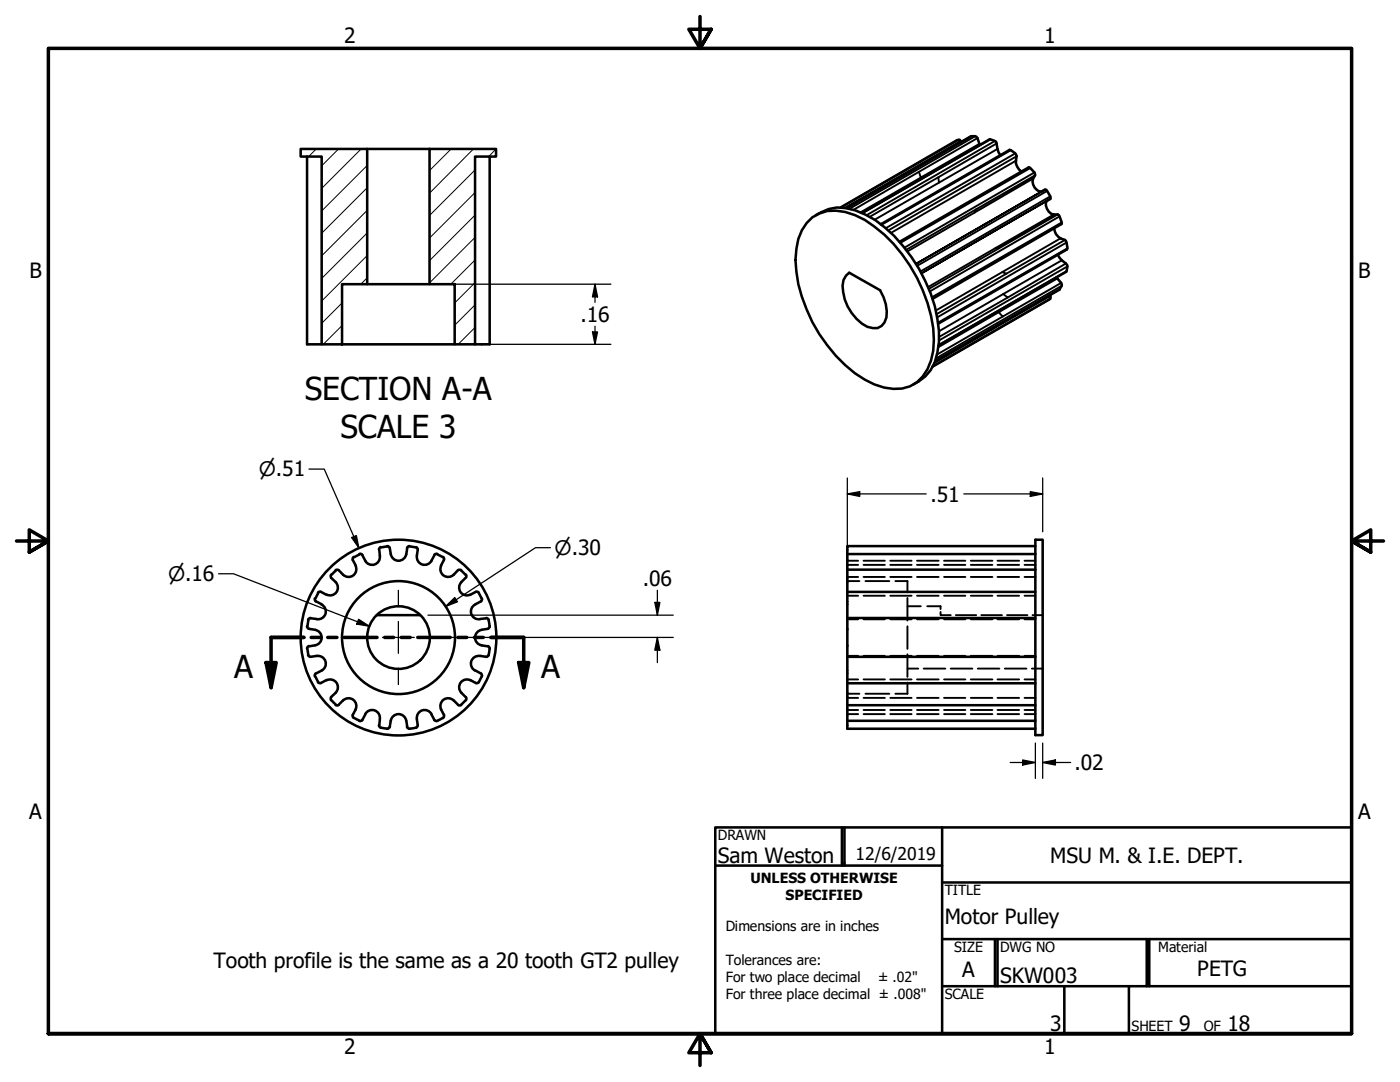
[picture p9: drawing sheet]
<svg xmlns="http://www.w3.org/2000/svg" width="279mm" height="216mm" viewBox="0 0 279 216" stroke-linecap="round" stroke-linejoin="round" font-family="sans-serif">
<!-- layer: Hatch (ANSI) -->
<g fill="none" stroke="#000" stroke-width=".2">
<path d="M63.1 29.7l-1.5 1.5M67.6 29.7l-3.4 3.4M72.1 29.7l-7.9 7.9M73.3 37.5l-9.1 9M73.3 33l-9.1 9.1M90 29.7l-4.3 4.3M94.5 29.7l-8.8 8.8M94.8 38.4l-9.1 9.1M94.8 33.9l-9.1 9.1M99 29.7l-1.5 1.5M73.3 55.4l-1.3 1.3M73.3 51l-9.1 9.1"/>
<path d="M73.3 46.5l-9.1 9.1M73.3 42l-9.1 9.1M94.8 56.4l-4.1 4.1M94.8 51.9l-4.8 4.8M94.8 47.4l-9.1 9.1M94.8 42.9l-9.1 9.1M68.3 65l-3.8 3.7M68.3 60.5l-4.1 4M94.8 65.3l-3.4 3.4M94.8 60.8l-4.1 4.1"/>
</g>
<!-- layer: Visible (ANSI) -->
<g fill="none" stroke="#000" stroke-width=".51">
<path d="M60 29.7h13.3v27h-5v12h-4.1v-37.5h-4.2zM61.3 31.2v37.5h2.9M73.3 29.7h12.4M85.7 29.7h13.3v1.5h-4.2v37.5h-4.1v-12h-5zM97.7 31.2v37.5h-2.9M191.8 28.3l-.3-.4-.6 .1-23.1 13.4M195.6 28.9l-.7-1.6-1.1-.1-24.8 14.3M199.6 31a5.8 5.8 0 0 1-.8-2.7l-1.3-.5-25.5 14.7M203.8 34.2a2.63 2.63 0 0 1-.9-3l-.3-.6-1.1-.7-25.7 14.9M73.3 56.7h12.4M161 44.5a7.3 7.3 0 0 1 7.7-2.2 17.4 17.4 0 0 1 7.8 4.5 31.1 31.1 0 0 1 9.9 21 10.7 10.7 0 0 1-3.4 8.5 7.5 7.5 0 0 1-6.5 1 21.5 21.5 0 0 1-11.4-8.4 30.7 30.7 0 0 1-6.4-17 11.4 11.4 0 0 1 2.3-7.4zM162.8 42.9a8.4 8.4 0 0 1 7.9-.9 23.5 23.5 0 0 1 11.2 9.2 28.5 28.5 0 0 1 5.5 17.1l-.3 2.1a8.1 8.1 0 0 1-4.8 6.3"/>
<path d="M168.8 55l.7-.6 6.1 3.5a8.3 8.3 0 0 1 1.3 5.4 2.54 2.54 0 0 1-3.8 1.9 9.1 9.1 0 0 1-4.8-9.3zM179.5 48.3l25.8-14.9 .3 .1 .8 .9 .2 .6a2.05 2.05 0 0 0 .9 3.2l1.3-.4 .8 1.4v.5a1.16 1.16 0 0 0-.7 1.9 1.75 1.75 0 0 0 2.2 1.2l.4 .4 .4 1.2-.1 .3-25.7 14.9M209.5 58.9l.2 .5-.1 .2-23.5 13.6M210.4 45.6a2.51 2.51 0 0 0 2.1 2.3 1.98 1.98 0 0 1 .4 1.9l-25.6 14.8M210.8 55.4a2.04 2.04 0 0 1 1.1 1.6l-.4 .8-24.9 14.3M211.1 50.8l.8 1.1 1.1 1-.2 1.3-25.5 14.8M68.3 68.7h22.4M62.8 119.4v.2l.3 .4M63.4 118.3l.4-.3 .3 .1 1.1 .6M63.5 118.3l-.6 1.2M66.1 114.6l-.1 .5a3.4 3.4 0 0 1 1.4 2.2 1.56 1.56 0 0 1-2.2 1.3M67 113.8l.4-.1 .2 .1 .9 .9"/>
<path d="M67 113.8l-.9 .9M70.6 111.1l-.2 .2v.5l.6 1M71 112.9a1.56 1.56 0 0 1-.5 1.9 1.56 1.56 0 0 1-2-.1M71.7 110.5l.5 .1 .1 .1M71.8 110.6l-1.1 .6M72.3 110.8l.6 1.1M75.7 109.7l.1 1.2M75.8 110.9a1.56 1.56 0 0 1-1.1 1.7 1.56 1.56 0 0 1-1.8-.7M76 109.2l-.2 .1-.2 .4M77.3 109h.2l.3 .3a2.28 2.28 0 0 0 1.3 2.5 1.56 1.56 0 0 0 2-1.2l.2-1.3M77.3 109l-1.3 .2M81.8 109h-.3l-.3 .4"/>
<path d="M81.8 109l1.2 .2M83 109.2l.3 .3-.1 1.4M83.2 110.9a1.56 1.56 0 0 0 1.1 1.7 1.56 1.56 0 0 0 1.8-.7M86.7 110.8l-.6 1.1M87.3 110.6l1.1 .6M87.3 110.5h-.2l-.4 .2M88.1 112.9a1.56 1.56 0 0 0 .4 1.9 1.56 1.56 0 0 0 2-.1M88.4 111.1l.2 .4v.3M88.6 111.8l-.6 1M91.4 113.8l-.8 .9M92 113.8l.9 .9M92.1 113.8l-.3-.1-.4 .1"/>
<path d="M92.1 116.2a1.56 1.56 0 0 0-.2 2 1.56 1.56 0 0 0 2 .4M92.9 115.3l-.8 .8M93 114.6l.1 .5-.1 .2M95.6 118.4l.5 1.1M95.6 118.3l-.2-.2h-.5l-1 .6M96.2 119.4l-.1 .5-.2 .1M169.1 110.6v33.2M169.1 110.6h37.5M169.1 113.7h37.5M169.1 118.1h37.5M206.6 107.7h1.5v39h-1.5zM206.6 109h-37.5v1.6"/>
<path d="M61.3 124.9v.3l.4 .3a2.29 2.29 0 0 1 2.4 1.3 1.56 1.56 0 0 1-1.2 2l-1.2 .2M61.4 129.5l.1 1.2M61.5 130.7l.3 .3 1.4-.1M61.5 123.7l-.1 1.3M61.7 128.9l-.2 .1-.2 .4M62 123.3h-.2l-.3 .4M62 123.4l1.2 .1M62.9 135l.6 1.1M63.1 134.4l-.2 .1-.1 .5M63.1 120l1.1 .6M63.2 130.9a1.56 1.56 0 0 1 1.7 1 1.56 1.56 0 0 1-.7 1.9M63.4 136.1l.2 .2h.5"/>
<path d="M64.2 120.6a1.56 1.56 0 0 1 .7 1.9 1.56 1.56 0 0 1-1.7 1.1M64.2 133.8l-1.1 .6M65.2 135.7l-1.1 .6M65.2 135.7a1.56 1.56 0 0 1 1.9 .5 1.56 1.56 0 0 1-.1 2M66.1 139.1l-.1 .2 .1 .4M66.1 139.7l.9 .9M67 138.2l-.9 .9M75.2 122.7h8.6M92.1 138.2l.8 .9M92.9 139.7l-.9 .9M93 139.1l.1 .4-.1 .2M93.9 135.7l1 .6"/>
<path d="M93.9 135.7a1.56 1.56 0 0 0-2 .5 1.56 1.56 0 0 0 .2 2M94.8 120.6a1.56 1.56 0 0 0-.7 1.9 1.56 1.56 0 0 0 1.7 1.1M95.6 136.1l-.4 .2h-.3M95.8 130.9a1.53 1.53 0 0 0-1.7 1 1.53 1.53 0 0 0 .8 1.9l1 .6 .3 .3-.6 1.4M95.8 130.9l1.2 .2M95.9 120l-1 .6M96.1 125.7a1.56 1.56 0 0 0-1.3 1.5 1.56 1.56 0 0 0 1.3 1.6M96.1 128.8l1.2 .2M97 123.3l.4 .2 .1 .2M97 123.4l-1.2 .1M97.3 128.9l.4 .3v.2M97.5 123.7l.2 1.3"/>
<path d="M97.5 130.7l-.3 .3-.2 .1M97.7 129.5l-.2 1.2M97.7 124.9l-.2 .5-1.4 .3M169.1 123.3h37.5M169.1 131.1h37.5M169.1 136.3h37.5M67.6 140.6l-.4 .2-.2-.1M67.6 140.6a2.23 2.23 0 0 1 2.5-1.2 1.56 1.56 0 0 1 .9 2.2M70.7 143.2l1.1 .6M71 141.5l-.6 1.1v.3l.2 .4M72.9 142.5a1.56 1.56 0 0 1 1.8-.8 1.56 1.56 0 0 1 1.1 1.8M72.9 142.6l-.7 1.2h-.5"/>
<path d="M75.6 144.7l.1 .2 .3 .3M75.8 143.5l-.1 1.2M76 145.2l1.3 .2M78 143.8l-.3 1.4-.4 .2M78 143.8a1.56 1.56 0 0 1 1.5-1.3 1.56 1.56 0 0 1 1.6 1.3M81.1 143.8l.2 1.2M81.2 145l.1 .2 .5 .2 1.2-.2M83.2 143.5l.2 1.2M83.4 144.7l-.2 .4-.2 .1M86.1 142.6l.7 1.2h.5M86.1 142.5a1.56 1.56 0 0 0-1.8-.8 1.56 1.56 0 0 0-1.1 1.8M88 141.5l.6 1.1"/>
<path d="M88.6 142.6a1.03 1.03 0 0 1-1 1.1l-.3 .1M91.4 140.6a2.23 2.23 0 0 0-2.5-1.2 1.56 1.56 0 0 0-.8 2.2M91.4 140.6l.2 .2 .5-.1M169.1 143.8v1.6h37.5M169.1 140.7h37.5M169.1 143.8h37.5"/>
<circle cx="79.5" cy="127.2" r="19.5"/>
<circle cx="79.5" cy="127.2" r="6.3"/>
<circle cx="79.5" cy="127.2" r="11.3"/>
</g>
<!-- layer: Hidden (ANSI) -->
<g fill="none" stroke="#000" stroke-width=".38">
<path d="M169.1 116h2.4M169.1 111.9h2.2M169.1 112.7h2.2M169.1 115.1h2.2M169.1 118.9h2.2M172.3 111.9h4.3M172.3 112.7h4.3M172.3 115.1h4.3M172.3 118.9h4.3M172.7 116h4.8M177.7 111.9h4.2M177.7 112.7h4.2"/>
<path d="M177.7 115.1h4.2M177.7 118.9h4.2M178.7 116h2.4v2.2M181.1 119.3v4.5M183 111.9h4.3M183 112.7h4.3M183 115.1h4.3M183 118.9h4.3M188.4 111.9h4.3M188.4 112.7h4.3M188.4 115.1h4.3M188.4 118.9h4.3"/>
<path d="M193.7 111.9h4.4M193.7 112.7h4.4M193.7 115.1h4.4M193.7 118.9h4.4M199.1 111.9h4.3M199.1 112.7h4.3M199.1 115.1h4.3M199.1 118.9h4.3M204.5 111.9h2.1M204.5 112.7h2.1M204.5 115.1h2.1M204.5 118.9h2.1"/>
<path d="M169.1 138.4h2.4M169.1 123.6h2.2M169.1 130.9h2.2M169.1 135.6h2.2M169.1 139.3h2.2M172.3 123.6h4.3M172.3 130.9h4.3M172.3 135.6h4.3M172.3 139.3h4.3M172.7 138.4h4.8M177.7 123.6h4.2M177.7 130.9h4.2"/>
<path d="M177.7 135.6h4.2M177.7 139.3h4.2M181.1 121h2.7M181.1 133.4h2.2M181.1 125v4.5M181.1 130.6v4.5M181.1 136.2v2.2h-2.4M183 123.6h4.3M183 130.9h4.3M183 135.6h4.3M183 139.3h4.3M184.3 133.4h4.4"/>
<path d="M185 121h2.7v.5M187.7 122.1v.6h2M188.4 123.6h4.3M188.4 130.9h4.3M188.4 135.6h4.3M188.4 139.3h4.3M189.7 133.4h4.4M190.8 122.7h4M193.7 123.6h4.4M193.7 130.9h4.4M193.7 135.6h4.4M193.7 139.3h4.4"/>
<path d="M195.1 133.4h4.4M195.8 122.7h4.2M199.1 123.6h4.3M199.1 130.9h4.3M199.1 135.6h4.3M199.1 139.3h4.3M200.5 133.4h4.4M201 122.7h4M204.5 123.6h2.1M204.5 130.9h2.1M204.5 135.6h2.1M204.5 139.3h2.1"/>
<path d="M205.9 133.4h2.2M206.1 122.7h2M169.1 141.7h2.2M169.1 142.5h2.2M172.3 141.7h4.3M172.3 142.5h4.3M177.7 141.7h4.2M177.7 142.5h4.2M183 141.7h4.3M183 142.5h4.3M188.4 141.7h4.3M188.4 142.5h4.3"/>
<path d="M193.7 141.7h4.4M193.7 142.5h4.4M199.1 141.7h4.3M199.1 142.5h4.3M204.5 141.7h2.1M204.5 142.5h2.1"/>
</g>
<!-- layer: Visible Narrow (ANSI) -->
<g fill="none" stroke="#000" stroke-width=".38">
<path d="M180.1 34.9l-11.5 6.6M183.4 34.3l-13 7.5M183.8 35.4l-12 7M187.3 35.4l-13.7 7.8M187.4 36.4l-12.9 7.5M191.3 27.9l-23.5 13.5M191.7 28.1l-11.6 6.8 .1 .2M193.9 27.2l-24.9 14.3M194.6 27.2l-25.1 14.5M195.1 27.6l-11.7 6.7 .4 1.1 11.7-6.7M197.7 27.8l-25.6 14.7M198.6 28.1l-25.6 14.8"/>
<path d="M198.9 28.6l-11.6 6.8 .1 1 11.7-6.7M201.7 30l-25.7 14.8M202.6 30.6l-25.8 14.9M202.8 32.1l-25 14.4M202.9 31.2l-25.6 14.8M205.6 33.5l-25.9 15M206.4 34.4l-25.9 15M206.6 35l-11.7 6.7-.4 .7 11.7-6.8M208.5 37.8l-12.2 7.1 11.7-6.7M209 38.1l-25.9 14.9M209.6 39.7l-12.2 7 11.6-6.7M209.6 39.2l-25.9 15"/>
<path d="M194.5 42.4l-13.4 7.8M194.9 41.7l-14.1 8.1M196.8 44.6l-14 8 13.5-7.7M197.9 46.4l-14 8.1 13.5-7.8M198.6 49.5l-13.4 7.8M199.4 49.5l-14 8.2M200 54.3l-13.2 7.7M200.2 58.7l-12.8 7.4M200.9 54.6l-14 8.1M201.1 59.4l-13.7 7.8M209.6 59.1l-11.7 6.7-.1-.2M209.6 59.6l-23.5 13.6"/>
<path d="M210.3 42.8l-11.7 6.7h.8l11.7-6.7M211 55.6l-11.7 6.7 .8 .9 11.7-6.7M211.5 57.7l-24.9 14.4M211.5 43.2l-26 15M211.6 47.6l-11.6 6.7 .9 .3 11.6-6.7M211.9 51.9l-11.7 6.8 .9 .7 11.6-6.8M211.9 57l-25.1 14.5M211.9 44.4l-25.9 14.9M212.9 54.1l-25.6 14.7M212.9 48.4l-25.8 14.9M213 53.1l-25.6 14.8M213 49.5l-25.8 14.9"/>
<path d="M197.9 65.8l-11.5 6.7M199.3 62.3l-12 7M200.1 63.2l-13.1 7.5"/>
</g>
<!-- layer: Section Line (ANSI) -->
<path d="M53.1 132.2h2l-1 5zM60.6 127.2h-6.5v10M62.1 127.2h1.8M65.4 127.2h1.8M68.7 127.2h6.5M76.8 127.2h1.7M80.1 127.2h1.8M83.4 127.2h6.5M91.4 127.2h1.8M94.7 127.2h1.8M98 127.2h6.5v10M103.5 132.2h2l-1 5z" fill="none" stroke="#000" stroke-width=".7"/>
<g fill="#000">
<path d="M53.1 132.2h2l-1 5z" fill-rule="evenodd"/>
<path d="M103.5 132.2h2l-1 5z" fill-rule="evenodd"/>
</g>
<!-- layer: Border (ANSI) -->
<path d="M139.7 3.3v6.4l-2.2-3.9h4.4l-2.2 3.9 2.2-3.9M3.3 107.9h6.4l-3.9-2.2v4.5l3.9-2.3-3.9 2.3M276.1 107.9h-6.4l3.9-2.2v4.5l-3.9-2.3 3.9 2.3M9.7 206.2v-196.5h260v196.5h-260h260M141.9 210.1l-2.2-3.9 2.2 3.9h-4.4l2.2-3.9v6.4" fill="none" stroke="#000" stroke-width=".7"/>
<!-- layer: Title (ANSI) -->
<g fill="none" stroke="#000" stroke-width=".51">
<path d="M142.7 165.1h127v41.1h-127zM142.7 172.7h45.3M168 165.1v7.6M168.5 165.1v7.6M188 176.1h81.7M188 165.1v41.1M188 187.4h81.7M188 196.8h81.7M198.6 187.4v9.4M199.1 187.4v9.4M212.4 196.8v9.4M225.3 196.8v9.4"/>
<path d="M228.9 187.4v9.4M229.4 187.4v9.4"/>
</g>
<!-- layer: Dimension (ANSI) -->
<g fill="none" stroke="#000" stroke-width=".25">
<path d="M87.3 56.7h34.6M118.7 56.7l.6 2.5h-1.1zM118.7 56.7v3.6M92.3 68.7h29.6M118.2 66.2h1.1l-.6 2.5zM118.7 65.1v3.6M61.7 93.6h3l6.9 15.7M169.1 98.6l2.5-.5v1zM169.1 98.6h15.7M169.1 95.4v23.6M192.3 98.6h15.8M205.6 98.1l2.5 .5-2.5 .5z"/>
<path d="M208.1 95.4v10.7M43.6 114.5h3l27.1 10.5M70.2 107.3l.9-.4 .5 2.4zM109.9 109.3h-3l-18 11.7M131.2 117.8v4.9M71.6 123.6l2.1 1.4-2.5-.5zM85.4 122.7h49M88.9 121l1.8-1.7 .6 .8zM88.9 127.2h45.5M130.7 120.2h1l-.5 2.5zM131.2 127.2l.5 2.5h-1zM131.2 127.2v5"/>
<path d="M201.6 152.1h5M204.1 151.6l2.5 .5-2.5 .6zM206.6 148.3v7M208.1 152.1l2.5-.5v1.1zM208.1 148.3v7M208.1 152.1h5.6"/>
</g>
<g fill="#000">
<path d="M118.7 56.7l.6 2.5h-1.1z" fill-rule="evenodd"/>
<path d="M118.2 66.2h1.1l-.6 2.5z" fill-rule="evenodd"/>
<path d="M169.1 98.6l2.5-.5v1z" fill-rule="evenodd"/>
<path d="M205.6 98.1l2.5 .5-2.5 .5z" fill-rule="evenodd"/>
<path d="M70.2 107.3l.9-.4 .5 2.4z" fill-rule="evenodd"/>
<path d="M88.9 121l1.8-1.7 .6 .8z" fill-rule="evenodd"/>
<path d="M71.6 123.6l2.1 1.4-2.5-.5z" fill-rule="evenodd"/>
<path d="M130.7 120.2h1l-.5 2.5z" fill-rule="evenodd"/>
<path d="M131.2 127.2l.5 2.5h-1z" fill-rule="evenodd"/>
<path d="M204.1 151.6l2.5 .5-2.5 .6z" fill-rule="evenodd"/>
<path d="M208.1 152.1l2.5-.5v1.1z" fill-rule="evenodd"/>
</g>
<!-- layer: Center Mark (ANSI) -->
<path d="M79.5 117.8v3.2M70.1 127.2h3.2M76.3 127.2h6.4M79.5 124v6.4M79.5 133.3v3.3M85.7 127.2h3.2" fill="none" stroke="#000" stroke-width=".25"/>
<g font-size="6.3">
<text x="60.8" y="79.9">SECTION A-A</text>
<text x="67.9" y="87.4">SCALE 3</text>
<text x="46.7" y="135.3">A</text>
<text x="108" y="135.3">A</text>
</g>
<g font-size="4.2">
<text x="68.7" y="8.6">2</text>
<text x="208.4" y="8.6">1</text>
<text x="5.9" y="55.5">B</text>
<text x="271.1" y="55.5">B</text>
<text x="115.8" y="64.3">.16</text>
<text x="185.7" y="100.1">.51</text>
<text x="128.3" y="117">.06</text>
<text x="214.4" y="153.7">.02</text>
<text x="5.8" y="163.4">A</text>
<text x="271" y="163.4">A</text>
<text x="143.3" y="172.1">Sam Weston</text>
<text x="209.6" y="172.1">MSU M. &amp; I.E. DEPT.</text>
<text x="188.5" y="184.4">Motor Pulley</text>
<text x="42.6" y="193.2">Tooth profile is the same as a 20 tooth GT2 pulley</text>
<text x="192" y="194.9">A</text>
<text x="199.6" y="196.2">SKW003</text>
<text x="239" y="194.7">PETG</text>
<text x="209.6" y="205.7">3</text>
<text x="235.3" y="205.7">9</text>
<text x="245" y="205.7">18</text>
<text x="68.7" y="210.3">2</text>
<text x="208.4" y="210.3">1</text>
</g>
<g font-size="4">
<text x="51.6" y="95.1">⌀.51</text>
<text x="110.7" y="110.7">⌀.30</text>
<text x="33.5" y="116">⌀.16</text>
</g>
<text font-size="3.5" x="170.8" y="171.6">12/6/2019</text>
<g font-size="2.8">
<text x="143.3" y="167.6">DRAWN</text>
<text x="149.8" y="176.2">UNLESS OTHERWISE</text>
<text x="156.8" y="179.6">SPECIFIED</text>
<text x="188.5" y="178.6">TITLE</text>
<text x="144.8" y="185.9">Dimensions are in inches</text>
<text x="190.4" y="189.9">SIZE</text>
<text x="199.6" y="189.9">DWG NO</text>
<text x="231.1" y="190">Material</text>
<text x="144.8" y="192.5">Tolerances are:</text>
<text x="144.8" y="195.9">For two place decimal</text>
<text x="175.3" y="195.9">± .02&quot;</text>
<text x="144.8" y="199.3">For three place decimal ± .008&quot;</text>
<text x="188.5" y="199.3">SCALE</text>
<text x="225.8" y="205.7">SHEET</text>
<text x="240.2" y="205.7">OF</text>
</g>
</svg>
